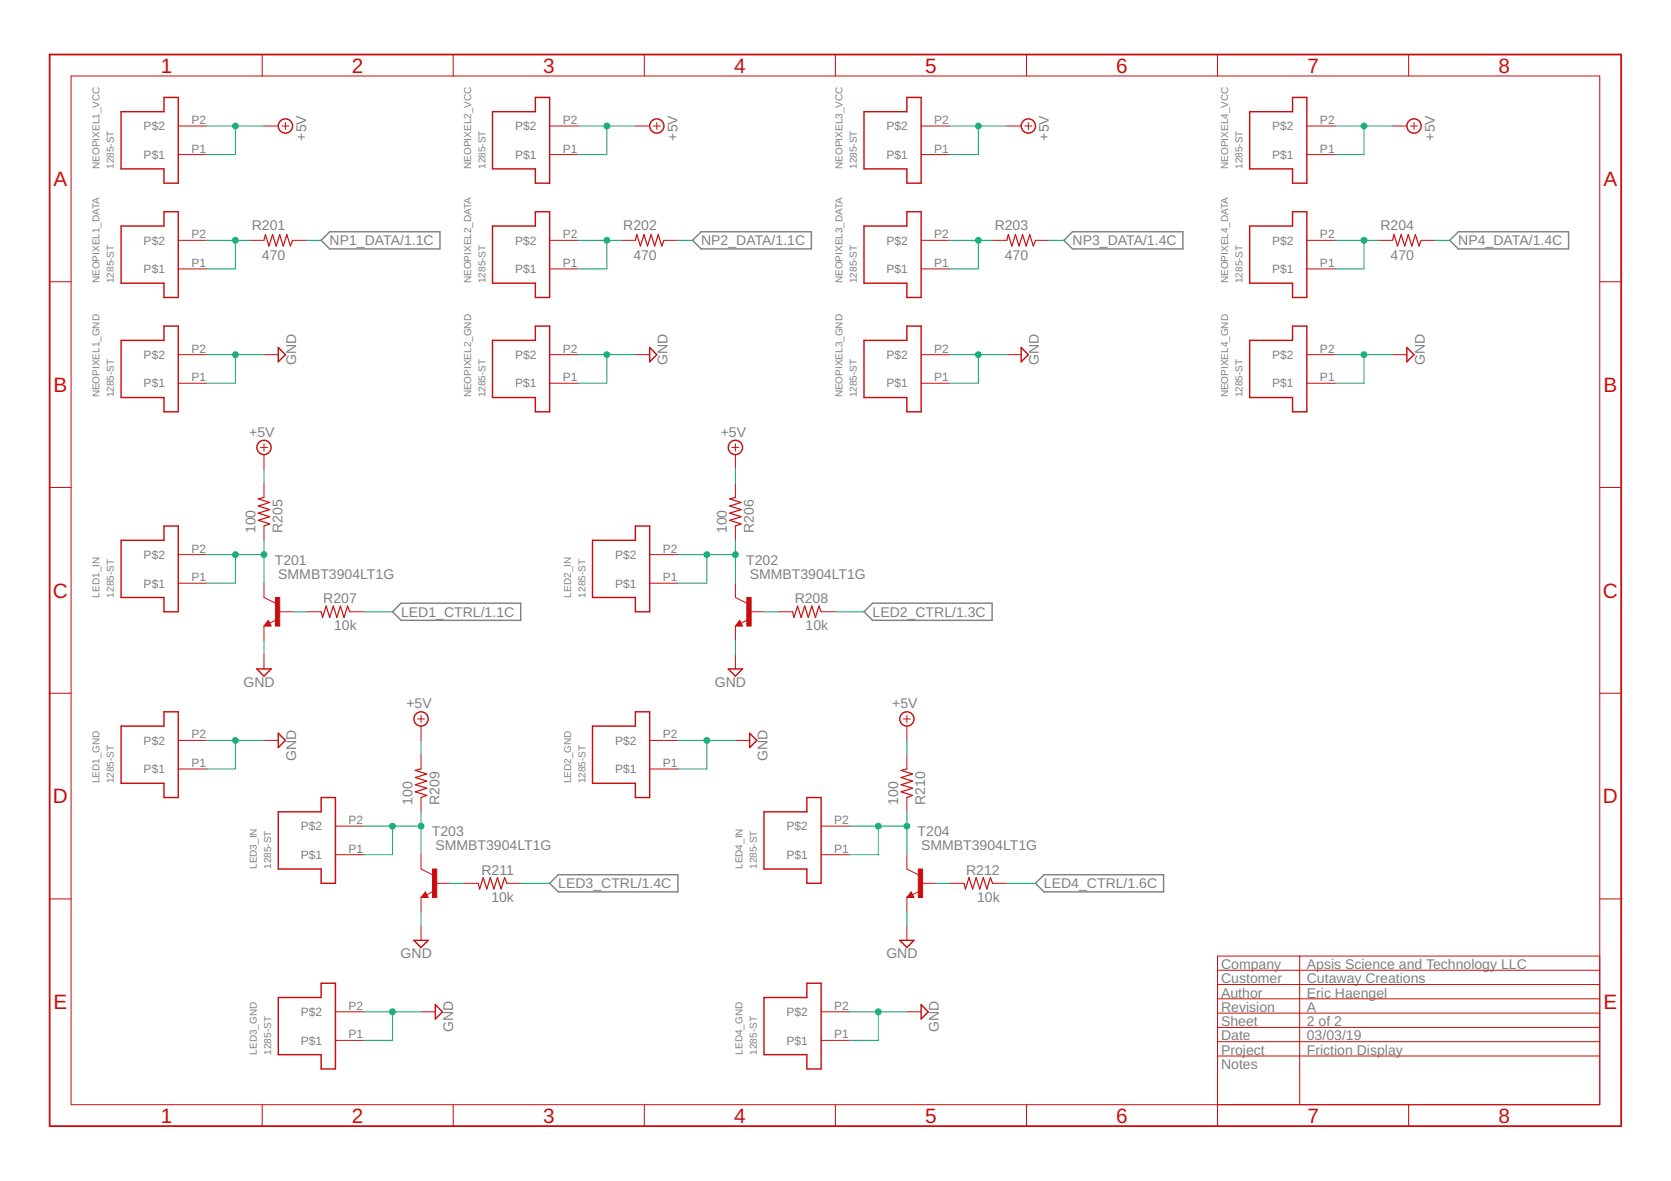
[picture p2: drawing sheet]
<svg xmlns="http://www.w3.org/2000/svg" width="297mm" height="210mm" viewBox="0 0 297 210" stroke-linecap="round" stroke-linejoin="round" font-family="sans-serif">
<path d="M57.1 42.7l1.5-1.5h19.6v3h-19.6zM124.6 41.2h19.6v3h-19.6l-1.5-1.5zM190.6 41.2h19.7v3h-19.7l-1.5-1.5zM257.7 42.7l1.5-1.5h19.6v3h-19.6zM69.8 108.7l1.5-1.5h21.3v3.1h-21.3zM155.1 107.2h21.3v3.1h-21.3l-1.5-1.6zM97.7 157l1.5-1.5h21.3v3h-21.3zM185.6 155.5h21.2v3h-21.2l-1.5-1.5z" fill="none" stroke="#808080" stroke-width=".25"/>
<path d="M8.8 9.7h279.4v190.5h-279.4z" fill="none" stroke="#c90d0c" stroke-width=".32"/>
<g fill="none" stroke="#c90d0c" stroke-width=".18">
<path d="M12.6 13.5h271.8v182.8h-271.8zM46.6 9.7v3.8M80.6 9.7v3.8M114.5 9.7v3.8M148.5 9.7v3.8M182.5 9.7v3.8M216.4 9.7v3.8M250.4 9.7v3.8M31.7 27.5h5.1M31.7 22.4h5.1M46.9 22.4h2.6M50.1 22.4h1.3"/>
<path d="M50.7 21.8v1.2M97.7 27.5h5.1M97.7 22.4h5.1M112.9 22.4h2.6M116.1 22.4h1.3M116.8 21.8v1.2M163.7 27.5h5.1M163.7 22.4h5.1M179 22.4h2.5M182.2 22.4h1.2M182.8 21.8v1.2M232.3 27.5h5.1"/>
<path d="M232.3 22.4h5.1M247.5 22.4h2.6M250.7 22.4h1.3M251.4 21.8v1.2M8.8 50.1h3.8M31.7 47.8h5.1M31.7 42.7h5.1M44.4 42.7h2.5M52 42.7h2.5M97.7 47.8h5.1M97.7 42.7h5.1M110.4 42.7h2.5"/>
<path d="M118 42.7h2.6M163.7 47.8h5.1M163.7 42.7h5.1M176.4 42.7h2.6M184.1 42.7h2.5M232.3 47.8h5.1M232.3 42.7h5.1M245 42.7h2.5M252.6 42.7h2.6M284.4 50.1h3.8M31.7 68.1h5.1M31.7 63h5.1"/>
<path d="M46.3 79.5h1.3M46.9 63h2.6M46.9 78.9v1.3M97.7 68.1h5.1M97.7 63h5.1M112.9 63h2.6M130.1 79.5h1.3M130.7 78.9v1.3M163.7 68.1h5.1M163.7 63h5.1M179 63h2.5M232.3 68.1h5.1"/>
<path d="M232.3 63h5.1M247.5 63h2.6M8.8 86.6h3.8M31.7 98.6h5.1M46.9 80.8v2.5M46.9 85.9v2.5M46.9 93.5v2.5M115.5 98.6h5.1M130.7 80.8v2.5M130.7 85.9v2.5M130.7 93.5v2.5M284.4 86.6h3.8"/>
<path d="M31.7 103.7h5.1M46.9 103.7v2.5l2.1 1M46.9 111.3v2.5M46.9 116.4v2.5M47.7 110.3l.5 1h-1.3zM49.1 110.2l-1.2 .6M49.5 108.7h2.5M54.5 108.7h2.6M62.2 108.7h2.5M115.5 103.7h5.1M130.7 103.7v2.5l2.1 1M130.7 111.3v2.5"/>
<path d="M130.7 116.4v2.5M131.5 110.3l.5 1h-1.3zM132.9 110.2l-1.2 .6M133.3 108.7h2.5M138.3 108.7h2.6M146 108.7h2.5M8.8 123.2h3.8M31.7 136.7h5.1M31.7 131.6h5.1M46.9 131.6h2.6M74.2 127.8h1.3M74.8 127.1v1.3"/>
<path d="M74.8 129.1v2.5M74.8 134.1v2.6M115.5 136.7h5.1M115.5 131.6h5.1M130.7 131.6h2.6M160.6 127.8h1.2M161.2 127.1v1.3M161.2 129.1v2.5M161.2 134.1v2.6M284.4 123.2h3.8M8.8 159.8h3.8M59.6 151.9h5.1"/>
<path d="M59.6 146.8h5.1M74.8 151.9v2.6l2.1 1M74.8 141.8v2.5M74.8 159.5v2.6M75.6 158.5l.5 1h-1.3zM77.1 158.4l-1.2 .6M77.4 157h2.5M82.5 157h2.5M90.1 157h2.5M146 151.9h5M146 146.8h5M161.2 151.9v2.6l2 1"/>
<path d="M161.2 141.8v2.5M161.2 159.5v2.6M162 158.5l.5 1h-1.3zM163.4 158.4l-1.2 .6M163.7 157h2.6M168.8 157h2.6M176.4 157h2.6M284.4 159.8h3.8M59.6 179.8h5.1M74.8 164.6v2.5M74.8 179.8h2.6M146 179.8h5"/>
<path d="M161.2 179.8h2.5M161.2 164.6v2.5M216.4 172.4h68M216.4 175h68M216.4 177.5h68M231 169.9v26.4M284.4 169.9h-68v30.3M46.6 196.3v3.9M59.6 184.9h5.1M80.6 196.3v3.9M114.5 196.3v3.9M146 184.9h5"/>
<path d="M148.5 196.3v3.9M182.5 196.3v3.9M216.4 180.1h68M216.4 182.6h68M216.4 185.1h68M216.4 187.7h68M250.4 196.3v3.9"/>
</g>
<g fill="none" stroke="#c90d0c" stroke-width=".25">
<path d="M21.5 19.9h7.6v-2.6h2.6v15.3h-2.6v-2.6h-7.6zM87.5 19.9h7.7v-2.6h2.5v15.3h-2.5v-2.6h-7.7zM153.6 19.9h7.6v-2.6h2.5v15.3h-2.5v-2.6h-7.6zM222.1 19.9h7.7v-2.6h2.5v15.3h-2.5v-2.6h-7.7zM21.5 40.2h7.6v-2.6h2.6v15.3h-2.6v-2.6h-7.6zM87.5 40.2h7.7v-2.6h2.5v15.3h-2.5v-2.6h-7.7zM153.6 40.2h7.6v-2.6h2.5v15.3h-2.5v-2.6h-7.6zM222.1 40.2h7.7v-2.6h2.5v15.3h-2.5v-2.6h-7.7zM21.5 60.5h7.6v-2.5h2.6v15.2h-2.6v-2.5h-7.6zM49.5 61.8l1.2 1.2-1.2 1.3zM87.5 60.5h7.7v-2.5h2.5v15.2h-2.5v-2.5h-7.7zM115.5 61.8l1.3 1.2-1.3 1.3z"/>
<path d="M153.6 60.5h7.6v-2.5h2.5v15.2h-2.5v-2.5h-7.6zM181.5 61.8l1.3 1.2-1.3 1.3zM222.1 60.5h7.7v-2.5h2.5v15.2h-2.5v-2.5h-7.7zM250.1 61.8l1.3 1.2-1.3 1.3zM21.5 96h7.6v-2.5h2.6v15.2h-2.6v-2.5h-7.6zM105.3 96h7.6v-2.5h2.6v15.2h-2.6v-2.5h-7.6zM45.7 118.9h2.5l-1.3 1.3zM47.7 110.8l-.1 .2h.3l-.2-.5-.5 .6h.7M129.5 118.9h2.5l-1.3 1.3zM131.5 110.8l-.1 .2h.3l-.2-.5-.5 .6h.7M21.5 129.1h7.6v-2.6h2.6v15.3h-2.6v-2.6h-7.6zM49.5 130.3l1.2 1.3-1.2 1.3z"/>
<path d="M105.3 129.1h7.6v-2.6h2.6v15.3h-2.6v-2.6h-7.6zM133.3 130.3l1.2 1.3-1.2 1.3zM49.5 144.3h7.6v-2.5h2.5v15.2h-2.5v-2.5h-7.6zM75.6 159l-.1 .3h.4l-.3-.5-.5 .6h.8M135.8 144.3h7.6v-2.5h2.6v15.2h-2.6v-2.5h-7.6zM162 159l-.2 .3h.4l-.2-.5-.5 .6h.7M49.5 177.3h7.6v-2.5h2.5v15.2h-2.5v-2.5h-7.6zM73.6 167.1h2.5l-1.3 1.3zM77.4 178.6l1.3 1.2-1.3 1.3zM135.8 177.3h7.6v-2.5h2.6v15.2h-2.6v-2.5h-7.6zM159.9 167.1h2.6l-1.3 1.3zM163.7 178.6l1.3 1.2-1.3 1.3z"/>
<circle cx="50.7" cy="22.4" r="1.27"/>
<circle cx="116.8" cy="22.4" r="1.27"/>
<circle cx="182.8" cy="22.4" r="1.27"/>
<circle cx="251.4" cy="22.4" r="1.27"/>
<circle cx="46.9" cy="79.5" r="1.27"/>
<circle cx="130.7" cy="79.5" r="1.27"/>
<circle cx="74.8" cy="127.8" r="1.27"/>
<circle cx="161.2" cy="127.8" r="1.27"/>
</g>
<path d="M46.9 42.7l.3-1 .6 2 .7-2 .6 2 .6-2 .7 2 .6-2 .6 2 .4-1M112.9 42.7l.3-1 .6 2 .7-2 .6 2 .6-2 .7 2 .6-2 .6 2 .4-1M179 42.7l.2-1 .7 2 .6-2 .6 2 .7-2 .6 2 .6-2 .7 2 .4-1M247.5 42.7l.3-1 .6 2 .7-2 .6 2 .6-2 .7 2 .6-2 .6 2 .4-1M46.9 88.4l-1 .3 2 .6-2 .6 2 .7-2 .6 2 .6-2 .7 2 .6-1 .4M130.7 88.4l-1 .3 2 .6-2 .6 2 .7-2 .6 2 .6-2 .7 2 .6-1 .4M57.1 108.7l.2 1 .7-2 .6 2 .6-2 .7 2 .6-2 .7 2 .6-2 .4 1M140.9 108.7l.2 1 .7-2 .6 2 .6-2 .7 2 .6-2 .6 2 .7-2 .4 1M74.8 136.7l-1 .2 2.1 .7-2.1 .6 2.1 .6-2.1 .7 2.1 .6-2.1 .6 2.1 .7-1.1 .4M161.2 136.7l-1 .2 2 .7-2 .6 2 .6-2 .7 2 .6-2 .6 2 .7-1 .4M85 157l.3 1 .6-2 .6 2 .7-2 .6 2 .6-2 .7 2 .6-2 .4 1M171.4 157l.2 1 .7-2 .6 2 .6-2 .7 2 .6-2 .6 2 .7-2 .3 1" fill="none" stroke="#c90d0c" stroke-width=".21"/>
<g fill="#c90d0c" stroke="#c90d0c" stroke-width=".18">
<path d="M49 106.2h.7v5.1h-.7z"/>
<path d="M76.9 154.5h.7v5h-.7z"/>
<path d="M132.8 106.2h.7v5.1h-.7z"/>
<path d="M163.2 154.5h.8v5h-.8z"/>
</g>
<g fill="none" stroke="#0dab76" stroke-width=".18">
<path d="M36.8 22.4h10.1M41.8 22.4v5.1h-5M102.8 22.4h10.1M107.9 22.4v5.1h-5.1M168.8 22.4h10.2M173.9 22.4v5.1h-5.1M237.4 22.4h10.1M242.5 22.4v5.1h-5.1M36.8 42.7h7.6M41.8 42.7v5.1h-5M54.5 42.7h2.6M102.8 42.7h7.6"/>
<path d="M107.9 42.7v5.1h-5.1M120.6 42.7h2.5M168.8 42.7h7.6M173.9 42.7v5.1h-5.1M186.6 42.7h2.5M237.4 42.7h7.6M242.5 42.7v5.1h-5.1M255.2 42.7h2.5M36.8 63h10.1M41.8 63v5.1h-5M102.8 63h10.1M107.9 63v5.1h-5.1"/>
<path d="M168.8 63h10.2M173.9 63v5.1h-5.1M237.4 63h10.1M242.5 63v5.1h-5.1M36.8 98.6h10.1M41.8 98.6v5.1h-5M46.9 83.3v2.6M46.9 96v7.7M120.6 98.6h10.1M125.6 98.6v5.1h-5M130.7 83.3v2.6M130.7 96v7.7"/>
<path d="M46.9 113.8v2.6M52 108.7h2.5M64.7 108.7h5.1M130.7 113.8v2.6M135.8 108.7h2.5M148.5 108.7h5.1M36.8 131.6h10.1M41.8 131.6v5.1h-5M74.8 131.6v2.5M120.6 131.6h10.1M125.6 131.6v5.1h-5M161.2 131.6v2.5"/>
<path d="M64.7 146.8h10.1M69.8 146.8v5.1h-5.1M74.8 144.3v7.6M79.9 157h2.6M92.6 157h5.1M151 146.8h10.2M156.1 146.8v5.1h-5.1M161.2 144.3v7.6M166.3 157h2.5M179 157h5.1M64.7 179.8h10.1M69.8 179.8v5.1h-5.1"/>
<path d="M74.8 162.1v2.5M151 179.8h10.2M156.1 179.8v5.1h-5.1M161.2 162.1v2.5"/>
</g>
<g fill="#0dab76" stroke="#0dab76" stroke-width=".18">
<circle cx="41.8" cy="63" r=".51"/>
<circle cx="242.5" cy="63" r=".51"/>
<circle cx="107.9" cy="63" r=".51"/>
<circle cx="173.9" cy="63" r=".51"/>
<circle cx="41.8" cy="131.6" r=".51"/>
<circle cx="69.8" cy="179.8" r=".51"/>
<circle cx="125.6" cy="131.6" r=".51"/>
<circle cx="156.1" cy="179.8" r=".51"/>
<circle cx="242.5" cy="22.4" r=".51"/>
<circle cx="173.9" cy="22.4" r=".51"/>
<circle cx="107.9" cy="22.4" r=".51"/>
<circle cx="41.8" cy="22.4" r=".51"/>
<circle cx="41.8" cy="42.7" r=".51"/>
<circle cx="242.5" cy="42.7" r=".51"/>
<circle cx="107.9" cy="42.7" r=".51"/>
<circle cx="173.9" cy="42.7" r=".51"/>
<circle cx="41.8" cy="98.6" r=".51"/>
<circle cx="46.9" cy="98.6" r=".51"/>
<circle cx="74.8" cy="146.8" r=".51"/>
<circle cx="69.8" cy="146.8" r=".51"/>
<circle cx="125.6" cy="98.6" r=".51"/>
<circle cx="130.7" cy="98.6" r=".51"/>
<circle cx="156.1" cy="146.8" r=".51"/>
<circle cx="161.2" cy="146.8" r=".51"/>
</g>
<g font-size="3.7" fill="#c90d0c">
<text x="28.6" y="12.9">1</text>
<text x="62.6" y="12.9">2</text>
<text x="96.5" y="12.9">3</text>
<text x="130.5" y="12.9">4</text>
<text x="164.5" y="12.9">5</text>
<text x="198.4" y="12.9">6</text>
<text x="232.4" y="12.9">7</text>
<text x="266.4" y="12.9">8</text>
<text x="9.5" y="33.1">A</text>
<text x="285" y="33.1">A</text>
<text x="9.5" y="69.7">B</text>
<text x="285" y="69.7">B</text>
<text x="9.4" y="106.2">C</text>
<text x="284.9" y="106.2">C</text>
<text x="9.4" y="142.8">D</text>
<text x="284.9" y="142.8">D</text>
<text x="9.5" y="179.4">E</text>
<text x="285" y="179.4">E</text>
<text x="28.6" y="199.5">1</text>
<text x="62.6" y="199.5">2</text>
<text x="96.5" y="199.5">3</text>
<text x="130.5" y="199.5">4</text>
<text x="164.5" y="199.5">5</text>
<text x="198.4" y="199.5">6</text>
<text x="232.4" y="199.5">7</text>
<text x="266.4" y="199.5">8</text>
</g>
<g font-size="2.5" fill="#808080">
<text x="54.4" y="25" transform="rotate(-90 54.4 25)">+5V</text>
<text x="120.4" y="25" transform="rotate(-90 120.4 25)">+5V</text>
<text x="186.5" y="25" transform="rotate(-90 186.5 25)">+5V</text>
<text x="255" y="25" transform="rotate(-90 255 25)">+5V</text>
<text x="44.8" y="40.9">R201</text>
<text x="110.8" y="40.9">R202</text>
<text x="176.8" y="40.9">R203</text>
<text x="245.4" y="40.9">R204</text>
<text x="46.6" y="46.3">470</text>
<text x="58.6" y="43.6">NP1_DATA/1.1C</text>
<text x="112.6" y="46.3">470</text>
<text x="124.6" y="43.6">NP2_DATA/1.1C</text>
<text x="178.6" y="46.3">470</text>
<text x="190.7" y="43.6">NP3_DATA/1.4C</text>
<text x="247.2" y="46.3">470</text>
<text x="259.2" y="43.6">NP4_DATA/1.4C</text>
<text x="52.6" y="64.9" transform="rotate(-90 52.6 64.9)">GND</text>
<text x="118.7" y="64.9" transform="rotate(-90 118.7 64.9)">GND</text>
<text x="184.7" y="64.9" transform="rotate(-90 184.7 64.9)">GND</text>
<text x="253.3" y="64.9" transform="rotate(-90 253.3 64.9)">GND</text>
<text x="44.3" y="77.6">+5V</text>
<text x="128.1" y="77.6">+5V</text>
<text x="45.4" y="94.8" transform="rotate(-90 45.4 94.8)">100</text>
<text x="50.2" y="94.8" transform="rotate(-90 50.2 94.8)">R205</text>
<text x="129.2" y="94.8" transform="rotate(-90 129.2 94.8)">100</text>
<text x="134" y="94.8" transform="rotate(-90 134 94.8)">R206</text>
<text x="48.8" y="100.4">T201</text>
<text x="132.6" y="100.4">T202</text>
<text x="49.5" y="102.9">SMMBT3904LT1G</text>
<text x="57.5" y="107.2">R207</text>
<text x="133.3" y="102.9">SMMBT3904LT1G</text>
<text x="141.3" y="107.2">R208</text>
<text x="59.4" y="112">10k</text>
<text x="71.3" y="109.6">LED1_CTRL/1.1C</text>
<text x="143.2" y="112">10k</text>
<text x="155.1" y="109.6">LED2_CTRL/1.3C</text>
<text x="43.3" y="122.1">GND</text>
<text x="72.3" y="125.9">+5V</text>
<text x="127.1" y="122.1">GND</text>
<text x="158.6" y="125.9">+5V</text>
<text x="52.6" y="135.2" transform="rotate(-90 52.6 135.2)">GND</text>
<text x="136.4" y="135.2" transform="rotate(-90 136.4 135.2)">GND</text>
<text x="73.3" y="143" transform="rotate(-90 73.3 143)">100</text>
<text x="78.1" y="143" transform="rotate(-90 78.1 143)">R209</text>
<text x="159.7" y="143" transform="rotate(-90 159.7 143)">100</text>
<text x="164.5" y="143" transform="rotate(-90 164.5 143)">R210</text>
<text x="76.8" y="148.6">T203</text>
<text x="163.1" y="148.6">T204</text>
<text x="77.4" y="151.1">SMMBT3904LT1G</text>
<text x="85.6" y="155.5">R211</text>
<text x="163.7" y="151.1">SMMBT3904LT1G</text>
<text x="171.7" y="155.5">R212</text>
<text x="87.3" y="160.3">10k</text>
<text x="99.2" y="157.9">LED3_CTRL/1.4C</text>
<text x="173.7" y="160.3">10k</text>
<text x="185.6" y="157.9">LED4_CTRL/1.6C</text>
<text x="71.2" y="170.3">GND</text>
<text x="157.6" y="170.3">GND</text>
<text x="217.1" y="172.2">Company</text>
<text x="232.3" y="172.2">Apsis Science and Technology LLC</text>
<text x="217.1" y="174.8">Customer</text>
<text x="217.1" y="177.3">Author</text>
<text x="217.1" y="179.8">Revision</text>
<text x="232.3" y="174.8">Cutaway Creations</text>
<text x="232.3" y="177.3">Eric Haengel</text>
<text x="232.3" y="179.8">A</text>
<text x="80.6" y="183.5" transform="rotate(-90 80.6 183.5)">GND</text>
<text x="166.9" y="183.5" transform="rotate(-90 166.9 183.5)">GND</text>
<text x="217.1" y="184.9">Date</text>
<text x="217.1" y="182.4">Sheet</text>
<text x="232.3" y="184.9">03/03/19</text>
<text x="232.3" y="182.4">2 of 2</text>
<text x="217.1" y="190">Notes</text>
<text x="217.1" y="187.5">Project</text>
<text x="232.3" y="187.5">Friction Display</text>
</g>
<g font-size="2.1" fill="#808080">
<text x="25.5" y="23.2">P$2</text>
<text x="34" y="22">P2</text>
<text x="91.6" y="23.2">P$2</text>
<text x="100" y="22">P2</text>
<text x="157.6" y="23.2">P$2</text>
<text x="166.1" y="22">P2</text>
<text x="226.2" y="23.2">P$2</text>
<text x="234.6" y="22">P2</text>
<text x="25.5" y="28.2">P$1</text>
<text x="34" y="27.1">P1</text>
<text x="91.6" y="28.2">P$1</text>
<text x="100" y="27.1">P1</text>
<text x="157.6" y="28.2">P$1</text>
<text x="166.1" y="27.1">P1</text>
<text x="226.2" y="28.2">P$1</text>
<text x="234.6" y="27.1">P1</text>
<text x="25.5" y="43.5">P$2</text>
<text x="34" y="47.4">P1</text>
<text x="34" y="42.4">P2</text>
<text x="91.6" y="43.5">P$2</text>
<text x="100" y="47.4">P1</text>
<text x="100" y="42.4">P2</text>
<text x="157.6" y="43.5">P$2</text>
<text x="166.1" y="47.4">P1</text>
<text x="166.1" y="42.4">P2</text>
<text x="226.2" y="43.5">P$2</text>
<text x="234.6" y="47.4">P1</text>
<text x="234.6" y="42.4">P2</text>
<text x="25.5" y="48.6">P$1</text>
<text x="91.6" y="48.6">P$1</text>
<text x="157.6" y="48.6">P$1</text>
<text x="226.2" y="48.6">P$1</text>
<text x="25.5" y="63.8">P$2</text>
<text x="34" y="62.7">P2</text>
<text x="91.6" y="63.8">P$2</text>
<text x="100" y="62.7">P2</text>
<text x="157.6" y="63.8">P$2</text>
<text x="166.1" y="62.7">P2</text>
<text x="226.2" y="63.8">P$2</text>
<text x="234.6" y="62.7">P2</text>
<text x="25.5" y="68.9">P$1</text>
<text x="34" y="67.8">P1</text>
<text x="91.6" y="68.9">P$1</text>
<text x="100" y="67.8">P1</text>
<text x="157.6" y="68.9">P$1</text>
<text x="166.1" y="67.8">P1</text>
<text x="226.2" y="68.9">P$1</text>
<text x="234.6" y="67.8">P1</text>
<text x="25.5" y="99.3">P$2</text>
<text x="34" y="98.2">P2</text>
<text x="109.3" y="99.3">P$2</text>
<text x="117.8" y="98.2">P2</text>
<text x="25.5" y="104.4">P$1</text>
<text x="34" y="103.3">P1</text>
<text x="109.3" y="104.4">P$1</text>
<text x="117.8" y="103.3">P1</text>
<text x="34" y="131.2">P2</text>
<text x="117.8" y="131.2">P2</text>
<text x="25.5" y="137.4">P$1</text>
<text x="25.5" y="132.4">P$2</text>
<text x="34" y="136.3">P1</text>
<text x="109.3" y="137.4">P$1</text>
<text x="109.3" y="132.4">P$2</text>
<text x="117.8" y="136.3">P1</text>
<text x="53.5" y="147.6">P$2</text>
<text x="62" y="146.5">P2</text>
<text x="139.8" y="147.6">P$2</text>
<text x="148.3" y="146.5">P2</text>
<text x="53.5" y="152.7">P$1</text>
<text x="62" y="151.5">P1</text>
<text x="139.8" y="152.7">P$1</text>
<text x="148.3" y="151.5">P1</text>
<text x="62" y="179.5">P2</text>
<text x="148.3" y="179.5">P2</text>
<text x="53.5" y="185.7">P$1</text>
<text x="53.5" y="180.6">P$2</text>
<text x="62" y="184.6">P1</text>
<text x="139.8" y="185.7">P$1</text>
<text x="139.8" y="180.6">P$2</text>
<text x="148.3" y="184.6">P1</text>
</g>
<g font-size="1.8" fill="#808080">
<text x="17.7" y="30" transform="rotate(-90 17.7 30)">NEOPIXEL1_VCC</text>
<text x="20.3" y="30" transform="rotate(-90 20.3 30)">1285-ST</text>
<text x="83.7" y="30" transform="rotate(-90 83.7 30)">NEOPIXEL2_VCC</text>
<text x="86.3" y="30" transform="rotate(-90 86.3 30)">1285-ST</text>
<text x="149.8" y="30" transform="rotate(-90 149.8 30)">NEOPIXEL3_VCC</text>
<text x="152.3" y="30" transform="rotate(-90 152.3 30)">1285-ST</text>
<text x="218.3" y="30" transform="rotate(-90 218.3 30)">NEOPIXEL4_VCC</text>
<text x="220.9" y="30" transform="rotate(-90 220.9 30)">1285-ST</text>
<text x="17.7" y="50.3" transform="rotate(-90 17.7 50.3)">NEOPIXEL1_DATA</text>
<text x="20.3" y="50.3" transform="rotate(-90 20.3 50.3)">1285-ST</text>
<text x="83.7" y="50.3" transform="rotate(-90 83.7 50.3)">NEOPIXEL2_DATA</text>
<text x="86.3" y="50.3" transform="rotate(-90 86.3 50.3)">1285-ST</text>
<text x="149.8" y="50.3" transform="rotate(-90 149.8 50.3)">NEOPIXEL3_DATA</text>
<text x="152.3" y="50.3" transform="rotate(-90 152.3 50.3)">1285-ST</text>
<text x="218.3" y="50.3" transform="rotate(-90 218.3 50.3)">NEOPIXEL4_DATA</text>
<text x="220.9" y="50.3" transform="rotate(-90 220.9 50.3)">1285-ST</text>
<text x="17.7" y="70.6" transform="rotate(-90 17.7 70.6)">NEOPIXEL1_GND</text>
<text x="20.3" y="70.6" transform="rotate(-90 20.3 70.6)">1285-ST</text>
<text x="83.7" y="70.6" transform="rotate(-90 83.7 70.6)">NEOPIXEL2_GND</text>
<text x="86.3" y="70.6" transform="rotate(-90 86.3 70.6)">1285-ST</text>
<text x="149.8" y="70.6" transform="rotate(-90 149.8 70.6)">NEOPIXEL3_GND</text>
<text x="152.3" y="70.6" transform="rotate(-90 152.3 70.6)">1285-ST</text>
<text x="218.3" y="70.6" transform="rotate(-90 218.3 70.6)">NEOPIXEL4_GND</text>
<text x="220.9" y="70.6" transform="rotate(-90 220.9 70.6)">1285-ST</text>
<text x="17.7" y="106.2" transform="rotate(-90 17.7 106.2)">LED1_IN</text>
<text x="20.3" y="106.2" transform="rotate(-90 20.3 106.2)">1285-ST</text>
<text x="101.5" y="106.2" transform="rotate(-90 101.5 106.2)">LED2_IN</text>
<text x="104.1" y="106.2" transform="rotate(-90 104.1 106.2)">1285-ST</text>
<text x="17.7" y="139.2" transform="rotate(-90 17.7 139.2)">LED1_GND</text>
<text x="20.3" y="139.2" transform="rotate(-90 20.3 139.2)">1285-ST</text>
<text x="101.5" y="139.2" transform="rotate(-90 101.5 139.2)">LED2_GND</text>
<text x="104.1" y="139.2" transform="rotate(-90 104.1 139.2)">1285-ST</text>
<text x="45.7" y="154.4" transform="rotate(-90 45.7 154.4)">LED3_IN</text>
<text x="48.2" y="154.4" transform="rotate(-90 48.2 154.4)">1285-ST</text>
<text x="132" y="154.4" transform="rotate(-90 132 154.4)">LED4_IN</text>
<text x="134.5" y="154.4" transform="rotate(-90 134.5 154.4)">1285-ST</text>
<text x="45.7" y="187.5" transform="rotate(-90 45.7 187.5)">LED3_GND</text>
<text x="48.2" y="187.5" transform="rotate(-90 48.2 187.5)">1285-ST</text>
<text x="132" y="187.5" transform="rotate(-90 132 187.5)">LED4_GND</text>
<text x="134.5" y="187.5" transform="rotate(-90 134.5 187.5)">1285-ST</text>
</g>
</svg>
